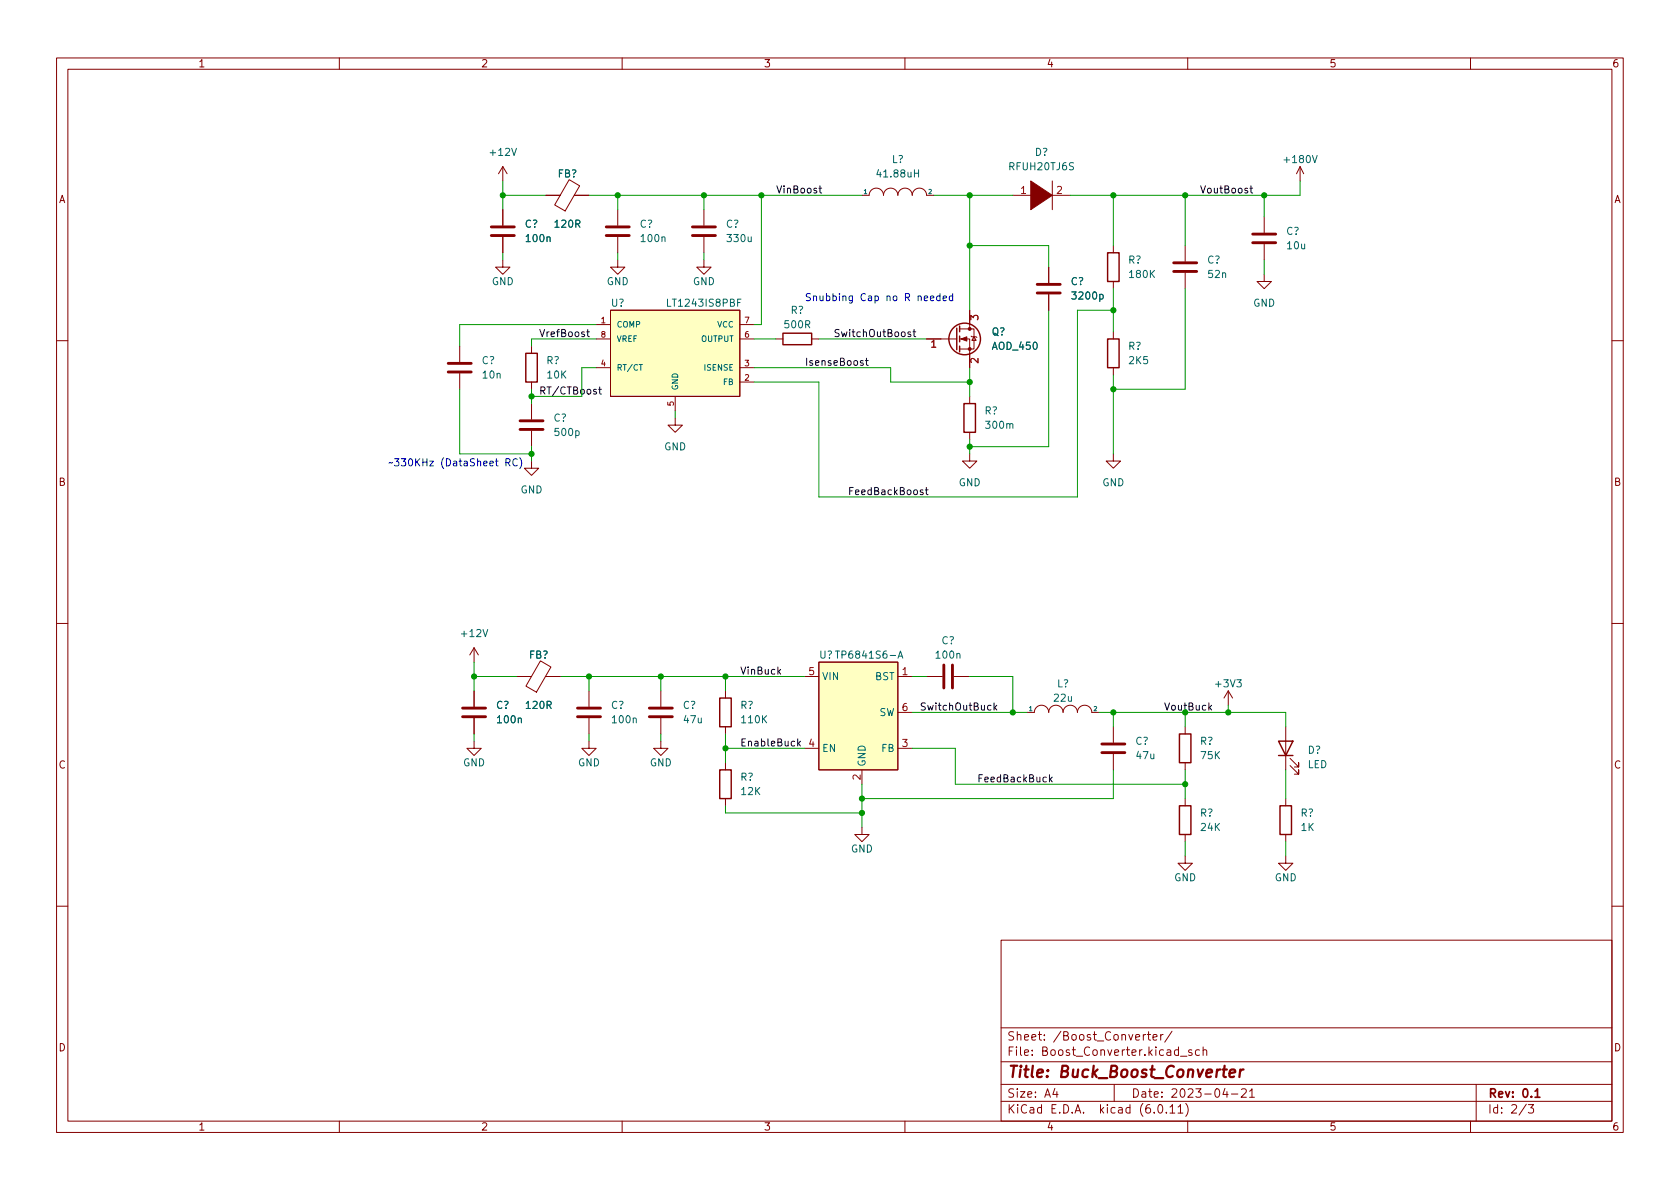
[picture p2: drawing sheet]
<svg xmlns="http://www.w3.org/2000/svg" width="297mm" height="210mm" viewBox="0 0 297 210" stroke-linecap="round" stroke-linejoin="round" font-family="sans-serif">
<g fill="none" stroke="#840000" stroke-width=".18">
<path d="M10 10.2h277v190.1h-277zM12 12.2h273v186.1h-273zM60 10.2v2M110 10.2v2M160 10.2v2M210 10.2v2M260 10.2v2M88.9 29.5v2.5M88.9 37.1v2.8M88.9 29.5l-.8 1.2M88.9 29.5l.8 1.2M96.5 34.5h2.6"/>
<path d="M100.6 31.8l1.9 1.1-2.6 4.4-1.8-1.1zM101.5 34.5h2.6M109.2 37.1v2.8M124.5 37.1v2.8M152.4 34.5h1.3a1.27 1.27 0 0 1 1.2-1.2 1.27 1.27 0 0 1 1.3 1.2 1.27 1.27 0 0 1 1.3-1.2 1.27 1.27 0 0 1 1.2 1.2 1.27 1.27 0 0 1 1.3-1.2 1.27 1.27 0 0 1 1.3 1.2 1.27 1.27 0 0 1 1.3-1.2 1.27 1.27 0 0 1 1.2 1.2h1.3M179.1 34.5h3.8M185.4 34.5h3.8M186.1 32v5.1M223.5 38.3v2.8M229.9 29.5v2.5M229.9 29.5l-.7 1.2M229.9 29.5l.6 1.2"/>
<path d="M88.9 46v1.2h1.3l-1.3 1.3-1.3-1.3h1.3M88.9 41.9v2.8M105.4 59.9h2.5M105.4 57.4h2.5M107.9 54.9h22.9v15.2h-22.9zM109.2 46v1.2h1.3l-1.3 1.3-1.3-1.3h1.3M109.2 41.9v2.8M124.5 46v1.2h1.2l-1.2 1.3-1.3-1.3h1.3M124.5 41.9v2.8M130.8 59.9h2.5M130.8 57.4h2.5M137.2 59.9h1.2"/>
<path d="M143.5 59.9h1.3M163.8 59.9h5.4M169.7 59.9h1.7v5.1M169.7 58.2h2.5v3.5h-2.5M171.4 54.9v3.3M171.7 59.4l.1 .2h.8l.1 .1M172.2 59.6l.4 .6h-.8zM185.4 47.2v2.8M185.4 52.1v2.8M196.8 43.4v1.3M196.8 49.8v1.2M196.8 58.7v1.2"/>
<path d="M209.5 43.4v2.8M209.5 48.3v2.7M223.5 48.5v1.3h1.3l-1.3 1.2-1.3-1.2h1.3M223.5 43.2v2.8M10 60.2h2M81.3 61.2v2.8M81.3 66v2.8M94 61.2v1.3M94 67.6v1.2M94 71.4v2.8M94 76.2v2.8M105.4 65h2.5"/>
<path d="M119.4 73.9v1.3h1.2l-1.2 1.2-1.3-1.2h1.3M119.4 70.1v2.5M130.8 67.6h2.5M130.8 65h2.5M171.4 70.1v1.3M171.4 76.4v1.3M196.8 65v1.3M285 60.2h2M94 81.5v1.3h1.2l-1.2 1.3-1.3-1.3h1.3M171.4 80.3v1.2h1.3l-1.3 1.3-1.2-1.3h1.2M196.8 80.3v1.2h1.3l-1.3 1.3-1.2-1.3h1.2M10 110.2h2"/>
<path d="M83.8 114.5v2.6M83.8 114.5l-.7 1.3M83.8 114.5l.8 1.3M91.4 119.6h2.6M95.6 116.9l1.8 1.1-2.6 4.4-1.8-1.1zM96.5 119.6h2.6M142.2 119.6h2.6M144.8 117.1h13.9v19h-13.9zM158.7 119.6h2.6M163.8 119.6h2.8M168.7 119.6h2.7M285 110.2h2"/>
<path d="M83.8 131.1v1.2h1.3l-1.3 1.3-1.3-1.3h1.3M83.8 122.2v2.8M83.8 127v2.8M104.1 131.1v1.2h1.3l-1.3 1.3-1.2-1.3h1.2M104.1 122.2v2.8M104.1 127v2.8M116.8 131.1v1.2h1.3l-1.3 1.3-1.2-1.3h1.2M116.8 122.2v2.8M116.8 127v2.8M128.3 122.2v1.2M128.3 128.5v1.3M128.3 134.9v1.2"/>
<path d="M142.2 132.3h2.6M152.4 136.1v2.6M158.7 132.3h2.6M158.7 126h2.6M181.6 126h1.3a1.27 1.27 0 0 1 1.2-1.3 1.27 1.27 0 0 1 1.3 1.3 1.27 1.27 0 0 1 1.3-1.3 1.27 1.27 0 0 1 1.3 1.3 1.27 1.27 0 0 1 1.2-1.3 1.27 1.27 0 0 1 1.3 1.3 1.27 1.27 0 0 1 1.3-1.3 1.27 1.27 0 0 1 1.2 1.3h1.3M196.8 128.5v2.8M196.8 133.3v2.8M209.5 128.5v1.3M209.5 134.9v1.2M217.2 122.2l-.8 1.2M217.2 122.2v2.5M217.2 122.2l.7 1.2"/>
<path d="M227.3 128.5v7.6M228.1 135.4l1.5 1.5v-.8v.8h-.7M228.1 134.1l1.5 1.5v-.7v.7h-.7M128.3 141.2v1.3M152.4 146.3v1.3h1.3l-1.3 1.2-1.3-1.2h1.3M209.5 151.4v1.2h1.3l-1.3 1.3-1.2-1.3h1.2M209.5 141.2v1.3M209.5 147.6v1.2M227.3 151.4v1.2h1.3l-1.3 1.3-1.2-1.3h1.2M227.3 141.2v1.3M227.3 147.6v1.2M10 160.2h2"/>
<path d="M177 166.3h108v32h-108zM285 160.2h2M60 198.3v2M110 198.3v2M160 198.3v2M177 194.8h108M177 191.8h108M177 187.8h108M177 181.8h108M182.5 186.5v.1M182.5 185.7v.1M184.6 183.8v.1"/>
<path d="M184.6 183v.1M197 191.8v3M203.9 183.4l.7-.1-.1-.3-.4-.1-.2 .2v.8h.6M205.2 182.9v1M205.6 182.9l-.2 .1-.2 .2M207.2 182.4l-1.3 1.9M209.6 195.1a1.72 1.72 0 0 1 0 2.3M210 198.3v2M210.7 185.7l-.3-.1-.3 .2 .1 .3 .5 .1v.4h-.6M212.1 185.7l-.5-.1-.2 .3v.4l.1 .3h.6M212.7 185.8l.2-.2 .4 .1 .1 .9M212.7 185.1v1.5"/>
<path d="M217.7 193.5h1.2M219.5 192.7l.6-.2 .2 .2 .1 .3-1 1h1M220.9 193l.5-.5v1.5M220.9 194h.9M260 198.3v2M261 191.8v6.5M270.2 195.3h1l-.6 .6 .5 .1v.7l-.2 .1h-.5l-.2-.1"/>
</g>
<path d="M219.9 189.1l-.4 .1-.2 .3" fill="none" stroke="#840000" stroke-width=".4"/>
<g fill="none" stroke="#840000" stroke-width=".25">
<path d="M138.4 58.9h5.1v2.1h-5.1zM169.2 58v3.8M169.7 57.7v1M169.7 59.4v1M195.8 59.9h2.1v5.1h-2.1zM195.8 44.7h2.1v5.1h-2.1zM93 62.5h2v5.1h-2zM169.7 61.2v1M170.4 71.4h2.1v5h-2.1zM127.3 136.1h2v5.1h-2zM127.3 123.4h2v5.1h-2zM208.5 129.8h2.1v5.1h-2.1z"/>
<path d="M226.1 131.1h2.5l-1.3 2.5zM226.1 133.6h2.5M208.5 142.5h2.1v5.1h-2.1zM226.3 142.5h2v5.1h-2z"/>
<circle cx="170.6" cy="59.9" r="2.79"/>
</g>
<g fill="none" stroke="#840000" stroke-width=".51">
<path d="M86.9 41.7h4M86.9 40.1h4M107.2 41.7h4.1M107.2 40.1h4.1M122.4 41.7h4.1M122.4 40.1h4.1M183.4 51.8h4.1M183.4 50.3h4.1M207.5 48h4.1M207.5 46.5h4.1M221.5 42.9h4.1M221.5 41.4h4.1"/>
<path d="M79.2 65.8h4.1M79.2 64.3h4.1M91.9 75.9h4.1M91.9 74.4h4.1M166.9 117.6v4.1M168.4 117.6v4.1M81.8 126.7h4.1M81.8 125.2h4.1M102.1 126.7h4.1M102.1 125.2h4.1M114.8 126.7h4.1M114.8 125.2h4.1"/>
<path d="M194.8 133.1h4.1M194.8 131.6h4.1"/>
</g>
<g fill="none" stroke="#006464" stroke-width=".18">
<path d="M90.5 26.2l.4 1.3 .4-1.3M161.7 30.6h.7M162.4 30v1.3M189.8 28.8h-.5l-.2 .1v.3l.6 .3 .1 .3-.2 .2h-.5M232 27.5l.5 1.3 .4-1.3M96.7 42l.2-.1h.3l.1 .8M117 42l.2-.1h.3l.1 .8M130.4 53.5h.4M131 52.9h-.6v1.3M132.3 41.9v.8h.3l.2-.1M132.8 41.9v.8M194.4 52.1l.4-.1 .3 .3-.2 .5h-.5"/>
<path d="M101.8 76.2h.4l.2 .2-.1 .6h-.5M178.5 75.1l.2-.2 .3 .1 .1 .8M85.4 111.3l.4 1.3 .4-1.3M157.4 115.9h1M158.8 116.4l.4-1.3 .4 1.3M158.9 116h.6M169.2 115.7l.2-.2 .3 .1v.8M91.6 127.1l.2-.1h.3l.1 .8M112 127.1l.1-.1h.3l.1 .8M218.7 120.2h.8l-.5 .5 .4 .1v.6l-.2 .1-.5-.1"/>
</g>
<g fill="#840000" stroke="#840000" stroke-width=".18">
<path d="M169.9 59.9l1-.3v.7z"/>
<path d="M182.2 32l3.9 2.5-3.9 2.6z"/>
<circle cx="171.4" cy="61.7" r=".25"/>
<circle cx="171.4" cy="58.2" r=".25"/>
</g>
<path d="M171.6 56.6v-.8l.5 .4 .1-.4h.6l.1 .2-.1 .6M164.7 60.5l.4-.4v1.3M172.9 63.4v.8l-.9-.8-.4 .2 .2 .5" fill="none" stroke="#a90000" stroke-width=".18"/>
<g fill="#ffffc2" stroke="#ffffc2" stroke-width=".18">
<path d="M107.9 54.9h22.9v15.2h-22.9z"/>
<path d="M144.8 117.1h13.9v19h-13.9z"/>
</g>
<g fill="none" stroke="#0f0f0f" stroke-width=".18">
<path d="M144.8 33.3h.5M145 32.9v1l.3 .2M221 33.3h.5M221.2 32.9v1l.3 .2M103.7 58.7h.5M103.9 58.3v1l.3 .2M161 58.7h-.3l-.2 .2 .1 .1 .4 .2v.3h-.5M161.4 58.7h.5M161.6 58.3v1l.3 .2M105.8 68.8h.5M106 68.4v1.1l.3 .2M152.6 63.8h-.3l-.2 .1 .1 .2 .4 .1v.3h-.5"/>
<path d="M153 63.8h.5M153.2 63.3v1.1l.3 .2M163.2 86.7l-.3-.1-.2 .2 .1 .2 .4 .1v.3h-.5M163.6 86.6h.5M163.8 86.2v1.1l.3 .2M137.7 118.7l.3 .5M138 118.4l-.5 .5M141 130.6v1.3M141.2 131.4l.3 .5M141.5 131.1l-.5 .5M175.2 124.8l-.3-.1-.3 .3 .1 .5h.5M175.8 124.3v1.3"/>
<path d="M175.9 125.1l.3 .5M176.2 124.7l-.4 .5M185.6 137v1.3M185.7 137.8l.3 .5M186 137.4l-.4 .5M213.9 125.1l.3 .5M214.2 124.7l-.5 .5"/>
</g>
<path d="M150.7 52.3v1.1l-.2 .2-.3-.1M150.7 52.4l-.3-.1-.3 .3 .1 .5h.5M76 81.5h.6l-.6 .9h.6M87.6 81.5h.5M87.8 81.1v1.1l.3 .2" fill="none" stroke="#0000c2" stroke-width=".18"/>
<g fill="none" stroke="#009600" stroke-width=".18">
<path d="M88.9 34.5h7.6M88.9 32v5.1M104.1 34.5h48.3M109.2 34.5v2.6M124.5 34.5v2.6M134.6 34.5v22.9h-1.3M165.1 34.5h14M171.4 34.5v20.4M196.8 34.5v8.9M209.5 34.5v8.9M223.5 34.5v3.8M229.9 32v2.5h-40.7"/>
<path d="M88.9 44.7v1.3M105.4 59.9h-11.4v1.3M105.4 57.4h-24.1v3.8M109.2 44.7v1.3M124.5 44.7v1.3M133.3 59.9h3.9M144.8 59.9h19M171.4 43.4h14v3.8M185.4 54.9v24.1h-14M196.8 51v7.7M196.8 54.9h-6.3v33h-45.7v-20.3h-11.5M209.5 51v17.8h-12.7"/>
<path d="M223.5 46v2.5M81.3 68.8v11.5h12.7M94 68.8v2.6M94 79v2.5M105.4 65h-2.5v5.1h-8.9M119.4 72.6v1.3M133.3 65h24.2v2.6h13.9M171.4 65v5.1M171.4 77.7v2.6M196.8 66.3v14M83.8 119.6h7.6M83.8 117.1v5.1"/>
<path d="M99.1 119.6h43.1M104.1 119.6v2.6M116.8 119.6v2.6M128.3 119.6v2.6M161.3 119.6h2.5M171.4 119.6h7.7v6.4M83.8 129.8v1.3M104.1 129.8v1.3M116.8 129.8v1.3M128.3 132.3h13.9M128.3 129.8v5.1M152.4 138.7v7.6"/>
<path d="M161.3 132.3h7.6v6.4h40.6M161.3 126h20.3M194.3 126h33v2.5M196.8 136.1v5.1h-44.4M196.8 126v2.5M209.5 126v2.5M209.5 136.1v5.1M217.2 124.7v1.3M227.3 136.1v5.1M128.3 142.5v1.3h24.1M209.5 148.8v2.6M227.3 148.8v2.6"/>
</g>
<g fill="#009600" stroke="#009600" stroke-width=".18">
<circle cx="83.8" cy="119.6" r=".46"/>
<circle cx="94" cy="80.3" r=".46"/>
<circle cx="94" cy="70.1" r=".46"/>
<circle cx="152.4" cy="141.2" r=".46"/>
<circle cx="152.4" cy="143.8" r=".46"/>
<circle cx="179.1" cy="126" r=".46"/>
<circle cx="209.5" cy="126" r=".46"/>
<circle cx="196.8" cy="126" r=".46"/>
<circle cx="209.5" cy="138.7" r=".46"/>
<circle cx="217.2" cy="126" r=".46"/>
<circle cx="171.4" cy="34.5" r=".46"/>
<circle cx="171.4" cy="43.4" r=".46"/>
<circle cx="171.4" cy="67.6" r=".46"/>
<circle cx="171.4" cy="79" r=".46"/>
<circle cx="209.5" cy="34.5" r=".46"/>
<circle cx="196.8" cy="54.9" r=".46"/>
<circle cx="196.8" cy="68.8" r=".46"/>
<circle cx="223.5" cy="34.5" r=".46"/>
<circle cx="196.8" cy="34.5" r=".46"/>
<circle cx="128.3" cy="119.6" r=".46"/>
<circle cx="116.8" cy="119.6" r=".46"/>
<circle cx="128.3" cy="132.3" r=".46"/>
<circle cx="104.1" cy="119.6" r=".46"/>
<circle cx="134.6" cy="34.5" r=".46"/>
<circle cx="124.5" cy="34.5" r=".46"/>
<circle cx="109.2" cy="34.5" r=".46"/>
<circle cx="88.9" cy="34.5" r=".46"/>
</g>
<g font-size="2.8" fill="#840000">
<text x="178" y="191.2">Title:</text>
<text x="187.3" y="191.2">Buck_Boost_Converter</text>
</g>
<g font-size="2.1" fill="#840000">
<text x="178" y="184.5">Sheet:</text>
<text x="186.2" y="184.5">/Boost_Converter/</text>
<text x="178" y="187.2">File:</text>
<text x="184.4" y="187.2">Boost_Converter.kicad_sch</text>
<text x="178" y="197.4">KiCad</text>
<text x="178" y="194.6">Size:</text>
<text x="184.7" y="194.6">A4</text>
<text x="185.7" y="197.4">E.D.A.</text>
<text x="194.6" y="197.4">kicad</text>
<text x="200" y="194.6">Date:</text>
<text x="201.8" y="197.4">(6.0.11)</text>
<text x="207" y="194.6">2023-04-21</text>
<text x="263" y="194.6">Rev:</text>
<text x="263" y="197.4">Id:</text>
<text x="267.1" y="197.4">2/3</text>
<text x="269.1" y="194.6">0.1</text>
</g>
<g font-size="1.8" fill="#840000">
<text x="35" y="12.3">1</text>
<text x="85" y="12.3">2</text>
<text x="135" y="12.3">3</text>
<text x="185" y="12.3">4</text>
<text x="235" y="12.3">5</text>
<text x="285" y="12.3">6</text>
<text x="10.4" y="36.3">A</text>
<text x="285.4" y="36.3">A</text>
<text x="10.3" y="86.3">B</text>
<text x="285.3" y="86.3">B</text>
<text x="10.3" y="136.3">C</text>
<text x="285.3" y="136.3">C</text>
<text x="10.3" y="186.3">D</text>
<text x="285.3" y="186.3">D</text>
<text x="35" y="200.3">1</text>
<text x="85" y="200.3">2</text>
<text x="135" y="200.3">3</text>
<text x="185" y="200.3">4</text>
<text x="235" y="200.3">5</text>
<text x="285" y="200.3">6</text>
</g>
<g font-size="1.8" fill="#006464">
<text x="86.3" y="27.9">+12V</text>
<text x="157.6" y="29.2">L?</text>
<text x="182.9" y="27.9">D?</text>
<text x="226.6" y="29.2">+180V</text>
<text x="98.5" y="31.8">FB?</text>
<text x="154.7" y="31.8">41.88uH</text>
<text x="178.2" y="30.5">RFUH20TJ6S</text>
<text x="92.7" y="40.6">C?</text>
<text x="97.8" y="40.6">120R</text>
<text x="113" y="40.6">C?</text>
<text x="128.3" y="40.6">C?</text>
<text x="227.3" y="41.9">C?</text>
<text x="92.7" y="43.2">100n</text>
<text x="113" y="43.2">100n</text>
<text x="128.3" y="43.2">330u</text>
<text x="199.4" y="47">R?</text>
<text x="213.4" y="47">C?</text>
<text x="227.3" y="44.5">10u</text>
<text x="86.9" y="50.8">GND</text>
<text x="107.2" y="50.8">GND</text>
<text x="122.4" y="50.8">GND</text>
<text x="189.2" y="50.8">C?</text>
<text x="189.2" y="53.3">3200p</text>
<text x="199.4" y="49.5">180K</text>
<text x="213.4" y="49.5">52n</text>
<text x="107.9" y="54.6">U?</text>
<text x="117.6" y="54.6">LT1243IS8PBF</text>
<text x="138.4" y="58.4">500R</text>
<text x="139.7" y="55.9">R?</text>
<text x="175.3" y="59.7">Q?</text>
<text x="221.5" y="54.6">GND</text>
<text x="85.1" y="64.8">C?</text>
<text x="96.5" y="64.8">R?</text>
<text x="175.3" y="62.2">AOD_450</text>
<text x="199.4" y="62.2">R?</text>
<text x="199.4" y="64.8">2K5</text>
<text x="85.1" y="67.3">10n</text>
<text x="96.5" y="67.3">10K</text>
<text x="97.8" y="74.9">C?</text>
<text x="97.8" y="77.5">500p</text>
<text x="174" y="73.7">R?</text>
<text x="174" y="76.2">300m</text>
<text x="117.4" y="80">GND</text>
<text x="92" y="87.6">GND</text>
<text x="169.4" y="86.4">GND</text>
<text x="194.8" y="86.4">GND</text>
<text x="81.2" y="113">+12V</text>
<text x="93.5" y="116.8">FB?</text>
<text x="144.8" y="116.8">U? TP6841S6-A</text>
<text x="165.2" y="116.8">100n</text>
<text x="166.4" y="114.3">C?</text>
<text x="87.6" y="125.7">C?</text>
<text x="92.7" y="125.7">120R</text>
<text x="108" y="125.7">C?</text>
<text x="120.7" y="125.7">C?</text>
<text x="130.8" y="125.7">R?</text>
<text x="145.3" y="120.7">VIN</text>
<text x="154.6" y="120.7">BST</text>
<text x="186.1" y="124.5">22u</text>
<text x="186.8" y="121.9">L?</text>
<text x="214.6" y="121.9">+3V3</text>
<text x="87.6" y="128.3">100n</text>
<text x="108" y="128.3">100n</text>
<text x="120.7" y="128.3">47u</text>
<text x="130.8" y="128.3">110K</text>
<text x="155.4" y="127">SW</text>
<text x="81.8" y="135.9">GND</text>
<text x="102.1" y="135.9">GND</text>
<text x="114.8" y="135.9">GND</text>
<text x="145.3" y="133.4">EN</text>
<text x="153.4" y="135.6" transform="rotate(-90 153.4 135.6)">GND</text>
<text x="155.7" y="133.4">FB</text>
<text x="200.7" y="132.1">C?</text>
<text x="200.7" y="134.6">47u</text>
<text x="212.1" y="132.1">R?</text>
<text x="212.1" y="134.6">75K</text>
<text x="231.1" y="133.7">D?</text>
<text x="231.1" y="136.2">LED</text>
<text x="130.8" y="138.4">R?</text>
<text x="130.8" y="141">12K</text>
<text x="212.1" y="144.8">R?</text>
<text x="212.1" y="147.3">24K</text>
<text x="229.9" y="144.8">R?</text>
<text x="229.9" y="147.3">1K</text>
<text x="150.4" y="151.1">GND</text>
<text x="207.5" y="156.2">GND</text>
<text x="225.3" y="156.2">GND</text>
</g>
<g font-size="1.8" fill="#0f0f0f">
<text x="137.2" y="34.2">VinBoost</text>
<text x="212.1" y="34.2">VoutBoost</text>
<text x="95.2" y="59.6">VrefBoost</text>
<text x="147.3" y="59.6">SwitchOutBoost</text>
<text x="142.2" y="64.7">IsenseBoost</text>
<text x="95.2" y="69.7">RT/CTBoost</text>
<text x="149.9" y="87.5">FeedBackBoost</text>
<text x="130.8" y="119.3">VinBuck</text>
<text x="162.6" y="125.6">SwitchOutBuck</text>
<text x="205.7" y="125.6">VoutBuck</text>
<text x="130.8" y="132">EnableBuck</text>
<text x="172.7" y="138.3">FeedBackBuck</text>
</g>
<g font-size="1.8" fill="#a90000">
<text x="180.3" y="34.3">1</text>
<text x="186.6" y="34.3">2</text>
<text x="164.4" y="62.2">1</text>
<text x="142.8" y="119.4">5</text>
<text x="159.3" y="119.4">1</text>
<text x="159.3" y="125.7">6</text>
<text x="142.8" y="132.1">4</text>
<text x="159.3" y="132.1">3</text>
<text x="152.1" y="138.1" transform="rotate(-90 152.1 138.1)">2</text>
</g>
<g font-size="1.8" fill="#0000c2">
<text x="142.2" y="53.2">Snubbing</text>
<text x="152.1" y="53.2">Cap</text>
<text x="156.8" y="53.2">no</text>
<text x="160.2" y="53.2">R needed</text>
<text x="68.6" y="82.4">~330KHz</text>
<text x="77.9" y="82.4">(DataSheet</text>
<text x="89.4" y="82.4">RC)</text>
</g>
<g font-size="1.4" fill="#a90000">
<text x="106.1" y="57.1">1</text>
<text x="106.1" y="59.7">8</text>
<text x="131.5" y="59.7">6</text>
<text x="131.5" y="57.1">7</text>
<text x="106.1" y="64.8">4</text>
<text x="131.5" y="64.8">3</text>
<text x="119.1" y="71.9" transform="rotate(-90 119.1 71.9)">5</text>
<text x="131.5" y="67.3">2</text>
</g>
<g font-size="1.4" fill="#006464">
<text x="109" y="58.2">COMP</text>
<text x="126.7" y="58.2">VCC</text>
<text x="109" y="65.8">RT/CT</text>
<text x="109" y="60.8">VREF</text>
<text x="123.9" y="60.8">OUTPUT</text>
<text x="124.3" y="65.8">ISENSE</text>
<text x="120.2" y="69.1" transform="rotate(-90 120.2 69.1)">GND</text>
<text x="127.8" y="68.4">FB</text>
</g>
<g font-size="1.1" fill="#006464">
<text x="152.6" y="34.3">1</text>
<text x="164" y="34.3">2</text>
<text x="181.8" y="125.7">1</text>
<text x="193.2" y="125.7">2</text>
</g>
</svg>
